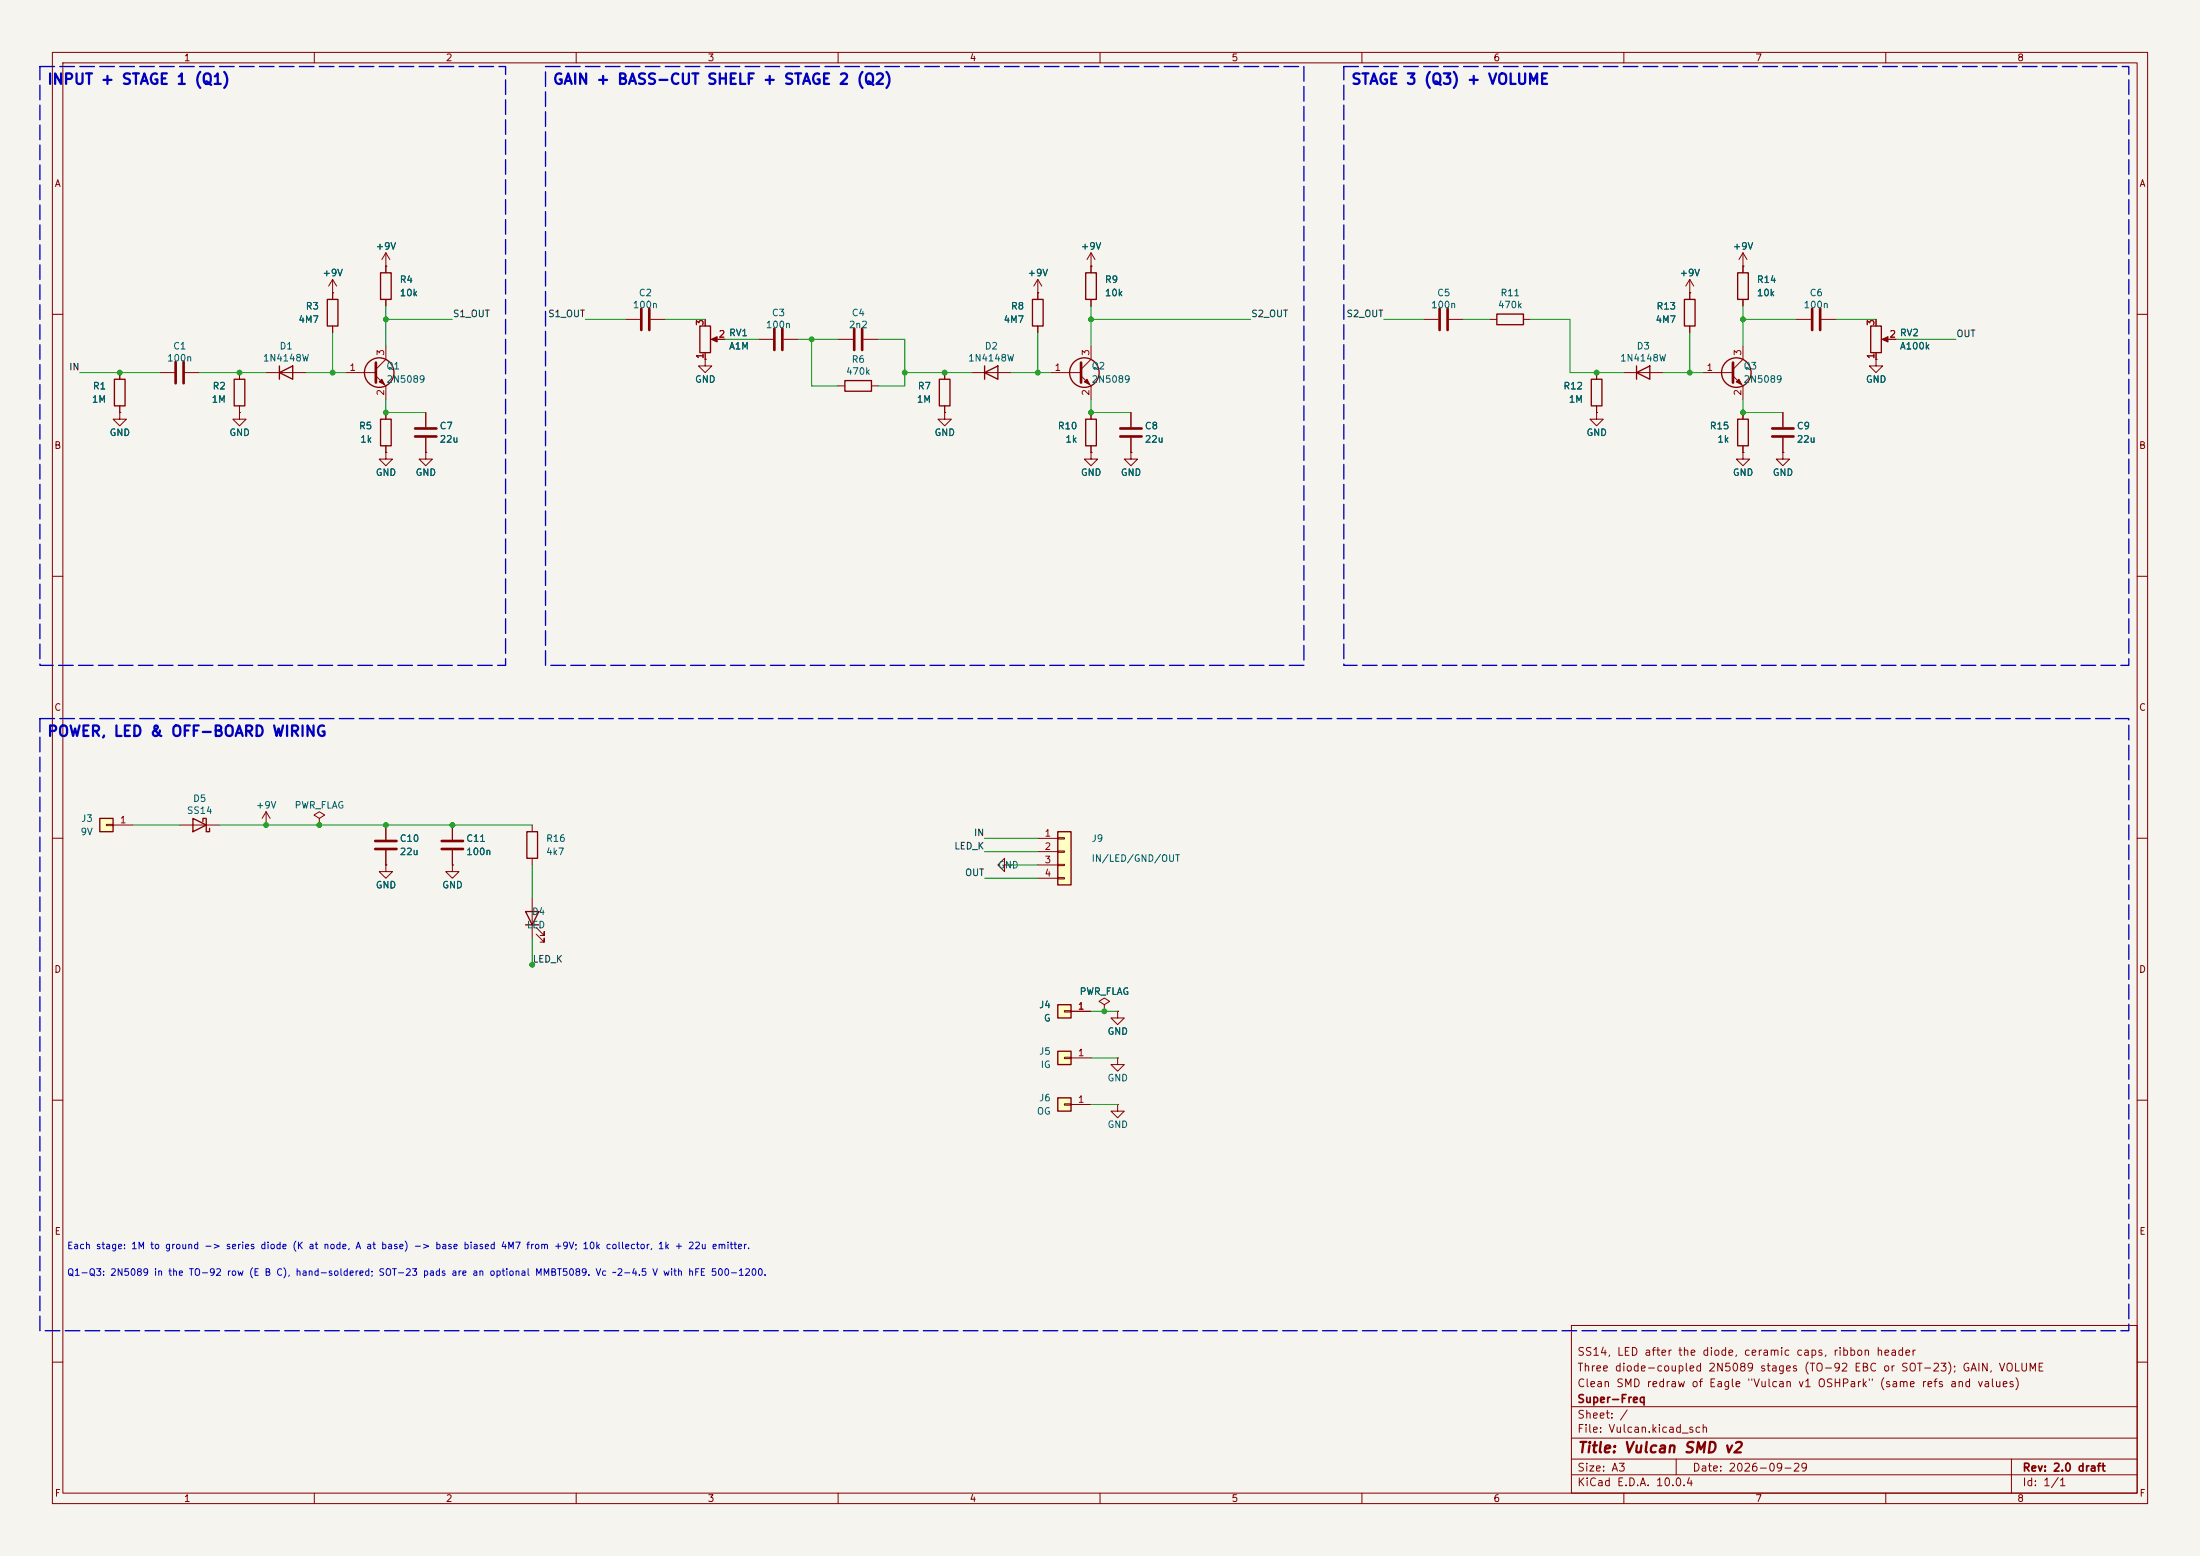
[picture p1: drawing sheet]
<svg xmlns="http://www.w3.org/2000/svg" width="420mm" height="297mm" viewBox="0 0 420 297" stroke-linecap="round" stroke-linejoin="round" font-family="sans-serif">
<path d="M0 0h420v297h-420z" fill="#f5f4ef" stroke="#f5f4ef" stroke-width=".19"/>
<g fill="none" stroke="#840000" stroke-width=".19">
<path d="M10 10h400v277h-400zM12 12h396v273h-396zM60 10v2M110 10v2M160 10v2M210 10v2M260 10v2M310 10v2M360 10v2M63.5 55.9h.1M63.5 53.3v3.9M63.5 53.3l-.8 1.3"/>
<path d="M63.5 53.3l.8 1.3M73.7 50.8h.1M73.7 48.3v3.8M73.7 57.2v1.2M73.7 48.3l-.8 1.2M73.7 48.3l.7 1.2M198.1 55.9h.1M198.1 53.3l-.7 1.3M198.1 53.3l.8 1.3M198.1 53.3v3.9M208.3 50.8h.1M208.3 48.3v3.8"/>
<path d="M208.3 57.2v1.2M208.3 48.3l-.8 1.2M208.3 48.3l.7 1.2M322.6 55.9h.1M322.6 53.3l-.8 1.3M322.6 53.3l.7 1.3M322.6 53.3v3.9M332.7 50.8h.1M332.7 48.3v3.8M332.7 57.2v1.2M332.7 48.3l-.7 1.2M332.7 48.3l.8 1.2"/>
<path d="M10 60h2M22.9 78.7v1.3h1.2l-1.2 1.3-1.3-1.3h1.3M22.9 78.7h.1M22.9 71.1v1.3M22.9 77.5v1.2M30.5 71.1h2.8M35.3 71.1h2.8M45.7 78.7v1.3h1.3l-1.3 1.3-1.3-1.3h1.3M45.7 78.7h.1M45.7 71.1v1.3M45.7 77.5v1.2M50.8 71.1h7.6"/>
<path d="M63.5 62.2v1.3M66 71.1h5.8M71.8 71.8l1.9 1.9v2.5M73.7 66v2.6l-1.9 1.9M73.7 78.7v1.3M81.3 78.7v2.8M119.4 61h2.8M124.2 61h2.8M134.6 68.6v1.3h1.3l-1.3 1.2-1.3-1.2h1.3M134.6 68.6h.1M134.6 61v1.2M134.6 67.3v1.3"/>
<path d="M136.1 64.8h2.3M144.8 64.8h2.8M149.6 64.8h2.8M160 64.8h2.8M160 73.7h1.3M164.8 64.8h2.8M166.4 73.7h1.2M180.3 78.7v1.3h1.3l-1.3 1.3-1.2-1.3h1.2M180.3 78.7h.1M180.3 71.1v1.3M180.3 77.5v1.2M185.4 71.1h7.6"/>
<path d="M198.1 62.2v1.3M200.7 71.1h5.7M206.4 71.8l1.9 1.9v2.5M208.3 66v2.6l-1.9 1.9M208.3 78.7v1.3M215.9 78.7v2.8M271.8 61h2.8M276.6 61h2.8M284.5 61h1.2M290.8 61h1.3M304.8 78.7v1.3h1.3l-1.3 1.3-1.3-1.3h1.3M304.8 78.7h.1"/>
<path d="M304.8 71.1v1.3M304.8 77.5v1.2M309.9 71.1h7.6M322.6 62.2v1.3M325.1 71.1h5.7M330.8 71.8l1.9 1.9v2.5M332.7 66v2.6l-1.9 1.9M332.7 78.7v1.3M340.4 78.7v2.8M342.9 61h2.8M347.7 61h2.8M358.1 68.6v1.3h1.3l-1.3 1.2-1.2-1.2h1.2"/>
<path d="M358.1 68.6h.1M358.1 61v1.2M358.1 67.3v1.3M359.7 64.8h2.2M408 60h2M73.7 86.4v1.2h1.2l-1.2 1.3-1.3-1.3h1.3M73.7 86.4h.1M73.7 85.1v1.3M81.3 86.4v1.2h1.2l-1.2 1.3-1.3-1.3h1.3M81.3 86.4h.1M81.3 83.6v2.8M208.3 86.4v1.2h1.2l-1.2 1.3-1.3-1.3h1.3"/>
<path d="M208.3 86.4h.1M208.3 85.1v1.3M215.9 86.4v1.2h1.3l-1.3 1.3-1.3-1.3h1.3M215.9 86.4h.1M215.9 83.6v2.8M332.7 86.4v1.2h1.3l-1.3 1.3-1.2-1.3h1.2M332.7 86.4h.1M332.7 85.1v1.3M340.4 86.4v1.2h1.2l-1.2 1.3-1.3-1.3h1.3M340.4 86.4h.1M340.4 83.6v2.8M10 110h2"/>
<path d="M408 110h2M10 160h2M61 156.2l1-.6-1-.7-1.1 .7 1.1 .6v1.3M61 157.5h.1M408 160h2M10 210h2M408 210h2M300 253h108v32h-108zM10 260h2M300 278.5h108M300 274.5h108M300 268.5h108"/>
<path d="M320 278.5v3M384 278.5v6.5M408 260h2M60 285v2M110 285v2M160 285v2M210 285v2M260 285v2M300 281.5h108M310 285v2M360 285v2"/>
</g>
<g fill="none" stroke="#840000" stroke-width=".51">
<path d="M122.4 58.9v4.1M124 58.9v4.1M274.8 58.9v4.1M276.4 58.9v4.1M345.9 58.9v4.1M347.5 58.9v4.1M33.5 69.1v4.1M35.1 69.1v4.1M71.8 69.2v3.8M147.8 62.7v4.1M149.4 62.7v4.1M163.1 62.7v4.1"/>
<path d="M164.6 62.7v4.1M206.4 69.2v3.8M330.8 69.2v3.8M79.2 81.8h4.1M79.2 83.3h4.1M213.9 81.8h4M213.9 83.3h4M338.3 81.8h4.1M338.3 83.3h4.1"/>
</g>
<g fill="none" stroke="#840000" stroke-width=".25">
<path d="M62.5 57.2h2v5h-2zM72.6 52.1h2.1v5.1h-2.1zM197.1 57.2h2v5h-2zM207.3 52.1h2v5.1h-2zM285.7 59.9h5.1v2.1h-5.1zM321.6 57.2h2v5h-2zM331.7 52.1h2.1v5.1h-2.1zM21.8 72.4h2.1v5.1h-2.1zM44.7 72.4h2v5.1h-2zM53.3 71.1l2.6-1.2v2.5zM53.3 69.9v2.5M133.6 62.2h2v5.1h-2z"/>
<path d="M161.3 72.6h5.1v2.1h-5.1zM179.3 72.4h2.1v5.1h-2.1zM188 71.1l2.5-1.2v2.5zM188 69.9v2.5M303.8 72.4h2v5.1h-2zM312.4 71.1l2.6-1.2v2.5zM312.4 69.9v2.5M357.1 62.2h2.1v5.1h-2.1zM72.6 80h2.1v5.1h-2.1zM207.3 80h2v5.1h-2zM331.7 80h2.1v5.1h-2.1z"/>
<circle cx="72.4" cy="71.1" r="2.82"/>
<circle cx="207" cy="71.1" r="2.82"/>
<circle cx="331.5" cy="71.1" r="2.82"/>
</g>
<g fill="#840000" stroke="#840000" stroke-width=".19">
<path d="M72.4 72.9l.5-.5 .5 1z"/>
<path d="M331.5 72.9l.5-.5 .5 1z"/>
<path d="M359.3 64.8l1.1-.5v1z"/>
<path d="M207 72.9l.5-.5 .5 1z"/>
<path d="M135.8 64.8l1.1-.5v1z"/>
</g>
<path d="M19 156.2h2.6v2.6h-2.6z" fill="#ffffc2"/>
<path d="M19 156.2h2.6v2.6h-2.6zM36.8 156.2l2.6 1.3-2.6 1.3zM38.7 156.8v-.6h.7v2.6h.6v-.7" fill="none" stroke="#840000" stroke-width=".25"/>
<path d="M20.3 157.4h1.3v.2h-1.3zM21.6 157.5h3.8M34.3 157.5h7.6M50.8 157.5h.1M50.8 154.9l-.8 1.3M50.8 154.9l.8 1.3M50.8 154.9v2.6" fill="none" stroke="#840000" stroke-width=".19"/>
<path d="M201.9 191.8h2.6v2.5h-2.6z" fill="#ffffc2"/>
<path d="M201.9 191.8h2.6v2.5h-2.6z" fill="none" stroke="#840000" stroke-width=".25"/>
<path d="M191.8 165.1v-1.3l-1.3 1.3 1.3 1.3v-1.3h1.2M193 165.1h.1M203.2 192.9h1.3v.3h-1.3zM204.5 193h3.8M210.8 191.8l1-.7-1-.6-1 .6 1 .7v1.2M210.8 193h.1" fill="none" stroke="#840000" stroke-width=".19"/>
<path d="M201.9 158.8h2.6v10.1h-2.6z" fill="#ffffc2"/>
<path d="M100.6 158.8h2v5h-2zM201.9 158.8h2.6v10.1h-2.6zM100.3 174h2.6l-1.3 2.5zM100.3 176.5h2.6" fill="none" stroke="#840000" stroke-width=".25"/>
<g fill="none" stroke="#840000" stroke-width=".19">
<path d="M73.7 157.5v2.8M86.4 157.5v2.8M101.6 157.5v1.3M201.9 159.9h1.3v.2h-1.3zM73.7 165.1v1.3h1.2l-1.2 1.2-1.3-1.2h1.3M73.7 165.1h.1M73.7 162.3v2.8M86.4 165.1v1.3h1.2l-1.2 1.2-1.3-1.2h1.3M86.4 165.1h.1M86.4 162.3v2.8M101.6 163.8v1.3M101.6 171.5v7.6"/>
<path d="M102.4 178.3l1.5 1.5v-.7v.7h-.8M102.4 177l1.5 1.6v-.8v.8h-.8M198.1 160h3.8M198.1 162.6h3.8M198.1 165.1h3.8M198.1 167.6h3.8M201.9 162.4h1.3v.3h-1.3zM201.9 165h1.3v.2h-1.3zM201.9 167.5h1.3v.3h-1.3zM213.4 193v1.3h1.2l-1.2 1.3-1.3-1.3h1.3M213.4 193h.1"/>
</g>
<path d="M71.6 160.5h4.1M71.6 162.1h4.1M84.3 160.5h4.1M84.3 162.1h4.1" fill="none" stroke="#840000" stroke-width=".51"/>
<path d="M201.9 200.7h2.6v2.5h-2.6z" fill="#ffffc2"/>
<path d="M201.9 200.7h2.6v2.5h-2.6z" fill="none" stroke="#840000" stroke-width=".25"/>
<path d="M203.2 201.8h1.3v.3h-1.3zM204.5 201.9h3.8M213.4 210.8v1.3h1.2l-1.2 1.3-1.3-1.3h1.3M213.4 210.8h.1M213.4 201.9v1.3h1.2l-1.2 1.3-1.3-1.3h1.3M213.4 201.9h.1" fill="none" stroke="#840000" stroke-width=".19"/>
<path d="M201.9 209.6h2.6v2.5h-2.6z" fill="#ffffc2"/>
<path d="M201.9 209.6h2.6v2.5h-2.6z" fill="none" stroke="#840000" stroke-width=".25"/>
<g fill="none" stroke="#840000" stroke-width=".19">
<path d="M63.5 55.9h.1M63.5 55.9v1.3M73.7 50.8h.1M73.7 50.8v1.3M73.7 57.2v1.2M198.1 55.9h.1M198.1 55.9v1.3M208.3 50.8h.1M208.3 50.8v1.3M208.3 57.2v1.2M322.6 55.9h.1M322.6 55.9v1.3"/>
<path d="M332.7 50.8h.1M332.7 50.8v1.3M332.7 57.2v1.2M22.9 78.7h.1M22.9 71.1v1.3M22.9 77.5v1.2M45.7 78.7h.1M45.7 71.1v1.3M45.7 77.5v1.2M63.5 62.2v1.3M73.7 78.7v1.3M81.3 78.7v2.8"/>
<path d="M134.6 68.6h.1M134.6 61v1.2M134.6 67.3v1.3M137.2 64.8h1.2M180.3 78.7h.1M180.3 71.1v1.3M180.3 77.5v1.2M198.1 62.2v1.3M208.3 78.7v1.3M215.9 78.7v2.8M304.8 78.7h.1M304.8 71.1v1.3"/>
<path d="M304.8 77.5v1.2M322.6 62.2v1.3M332.7 78.7v1.3M340.4 78.7v2.8M358.1 68.6h.1M358.1 61v1.2M358.1 67.3v1.3M360.7 64.8h1.2M73.7 86.4h.1M73.7 85.1v1.3M81.3 86.4h.1M81.3 83.6v2.8"/>
<path d="M208.3 86.4h.1M208.3 85.1v1.3M215.9 86.4h.1M215.9 83.6v2.8M332.7 86.4h.1M332.7 85.1v1.3M340.4 86.4h.1M340.4 83.6v2.8M73.7 157.5v2.8M86.4 157.5v2.8M73.7 165.1h.1M73.7 162.3v2.8"/>
<path d="M86.4 165.1h.1M86.4 162.3v2.8M204.5 193h3.8M210.8 193h.1M213.4 193h.1M203.2 210.7h1.3v.2h-1.3zM204.5 210.8h3.8"/>
</g>
<g fill="none" stroke="#009600" stroke-width=".19">
<path d="M73.7 58.4v7.6M208.3 58.4v7.6M332.7 58.4v7.6M15.2 71.1h15.3M38.1 71.1h12.7M58.4 71.1h7.6M63.5 63.5v7.6M73.7 61h12.7M73.7 76.2v2.5h7.6M111.8 61h7.6M127 61h7.6M138.4 64.8h6.4"/>
<path d="M152.4 64.8h7.6M154.9 64.8v8.9h5.1M167.6 64.8h5.1v8.9h-5.1M172.7 71.1h12.7M193 71.1h7.7M198.1 63.5v7.6M208.3 61h30.5M208.3 76.2v2.5h7.6M264.2 61h7.6M279.4 61h5.1M292.1 61h7.6v10.1h10.2M317.5 71.1h7.6"/>
<path d="M322.6 63.5v7.6M332.7 76.2v2.5h7.7M332.7 61h10.2M350.5 61h7.6M361.9 64.8h11.5M25.4 157.5h8.9M41.9 157.5h59.7M101.6 165.1v6.4M101.6 179.1v5.1M188 160h10.1M188 162.6h10.1M188 167.6h10.1"/>
<path d="M193 165.1h5.1M208.3 193h5.1M208.3 210.8h5.1M208.3 201.9h5.1"/>
</g>
<path d="M7.6 12.7h88.9v114.3h-88.9zM104.1 12.7h144.8v114.3h-144.8zM256.5 12.7h149.9v114.3h-149.9zM7.6 137.2h398.8v116.8h-398.8z" fill="none" stroke="#0000c2" stroke-width=".25" stroke-dasharray="2.8 1"/>
<g fill="#009600" stroke="#009600" stroke-width=".19">
<circle cx="172.7" cy="71.1" r=".46"/>
<circle cx="180.3" cy="71.1" r=".46"/>
<circle cx="198.1" cy="71.1" r=".46"/>
<circle cx="210.8" cy="193" r=".46"/>
<circle cx="63.5" cy="71.1" r=".46"/>
<circle cx="22.9" cy="71.1" r=".46"/>
<circle cx="45.7" cy="71.1" r=".46"/>
<circle cx="73.7" cy="61" r=".46"/>
<circle cx="73.7" cy="78.7" r=".46"/>
<circle cx="322.6" cy="71.1" r=".46"/>
<circle cx="304.8" cy="71.1" r=".46"/>
<circle cx="332.7" cy="78.7" r=".46"/>
<circle cx="332.7" cy="61" r=".46"/>
<circle cx="73.7" cy="157.5" r=".46"/>
<circle cx="86.4" cy="157.5" r=".46"/>
<circle cx="50.8" cy="157.5" r=".46"/>
<circle cx="61" cy="157.5" r=".46"/>
<circle cx="101.6" cy="184.2" r=".46"/>
<circle cx="154.9" cy="64.8" r=".46"/>
<circle cx="208.3" cy="61" r=".46"/>
<circle cx="208.3" cy="78.7" r=".46"/>
</g>
<g font-size="2" fill="#0000c2">
<text x="8.9" y="16.6">INPUT + STAGE 1 (Q1)</text>
<text x="105.4" y="16.6">GAIN + BASS-CUT SHELF + STAGE 2 (Q2)</text>
<text x="257.8" y="16.6">STAGE 3 (Q3) + VOLUME</text>
<text x="8.9" y="141.1">POWER, LED &amp; OFF-BOARD WIRING</text>
</g>
<text font-size="2" fill="#840000" x="301" y="277.8">Title: Vulcan SMD v2</text>
<g font-size="1.5" fill="#840000">
<text x="301" y="262.1">Three diode-coupled 2N5089 stages (TO-92 EBC or SOT-23); GAIN, VOLUME</text>
<text x="301" y="259.1">SS14, LED after the diode, ceramic caps, ribbon header</text>
<text x="301" y="268.1">Super-Freq</text>
<text x="301" y="265.1">Clean SMD redraw of Eagle &quot;Vulcan v1 OSHPark&quot; (same refs and values)</text>
<text x="301" y="273.8">File: Vulcan.kicad_sch</text>
<text x="301" y="271.1">Sheet: /</text>
<text x="301" y="281.2">Size: A3</text>
<text x="323" y="281.2">Date: 2026-09-29</text>
<text x="386" y="281.2">Rev: 2.0 draft</text>
<text x="301" y="284">KiCad E.D.A. 10.0.4</text>
<text x="386" y="284">Id: 1/1</text>
</g>
<g font-size="1.3" fill="#840000">
<text x="35" y="12">1</text>
<text x="85" y="12">2</text>
<text x="135" y="12">3</text>
<text x="185" y="12">4</text>
<text x="235" y="12">5</text>
<text x="285" y="12">6</text>
<text x="335" y="12">7</text>
<text x="385" y="12">8</text>
<text x="10.3" y="36">A</text>
<text x="408.3" y="36">A</text>
<text x="10.3" y="86">B</text>
<text x="408.2" y="86">B</text>
<text x="10.3" y="136">C</text>
<text x="408.2" y="136">C</text>
<text x="10.3" y="186">D</text>
<text x="408.2" y="186">D</text>
<text x="10.3" y="236">E</text>
<text x="408.3" y="236">E</text>
<text x="10.3" y="286">F</text>
<text x="35" y="287">1</text>
<text x="85" y="287">2</text>
<text x="135" y="287">3</text>
<text x="185" y="287">4</text>
<text x="235" y="287">5</text>
<text x="285" y="287">6</text>
<text x="335" y="287">7</text>
<text x="385" y="287">8</text>
<text x="408.3" y="286">F</text>
</g>
<g font-size="1.3" fill="#006464">
<text x="71.6" y="48">+9V</text>
<text x="206.2" y="48">+9V</text>
<text x="330.7" y="48">+9V</text>
<text x="61.5" y="53">+9V</text>
<text x="196.1" y="53">+9V</text>
<text x="320.5" y="53">+9V</text>
<text x="58.3" y="59.4">R3</text>
<text x="76.2" y="54.3">R4</text>
<text x="76.2" y="56.9">10k</text>
<text x="120.7" y="59.1">100n</text>
<text x="121.8" y="56.9">C2</text>
<text x="192.9" y="59.4">R8</text>
<text x="210.8" y="54.3">R9</text>
<text x="210.8" y="56.9">10k</text>
<text x="273.1" y="59.1">100n</text>
<text x="274.2" y="56.9">C5</text>
<text x="285.9" y="59.1">470k</text>
<text x="286.3" y="56.9">R11</text>
<text x="316.1" y="59.4">R13</text>
<text x="335.3" y="56.9">10k</text>
<text x="335.3" y="54.3">R14</text>
<text x="344.2" y="59.1">100n</text>
<text x="345.4" y="56.9">C6</text>
<text x="56.9" y="61.9">4M7</text>
<text x="146.1" y="63">100n</text>
<text x="147.2" y="60.7">C3</text>
<text x="161.9" y="63">2n2</text>
<text x="162.5" y="60.7">C4</text>
<text x="191.5" y="61.9">4M7</text>
<text x="316" y="61.9">4M7</text>
<text x="31.8" y="69.3">100n</text>
<text x="32.9" y="67">C1</text>
<text x="50.1" y="69.3">1N4148W</text>
<text x="53.3" y="67">D1</text>
<text x="73.7" y="70.8">Q1</text>
<text x="139.1" y="67">A1M</text>
<text x="161.4" y="71.8">470k</text>
<text x="162.5" y="69.6">R6</text>
<text x="184.7" y="69.3">1N4148W</text>
<text x="187.9" y="67">D2</text>
<text x="208.3" y="70.8">Q2</text>
<text x="309.2" y="69.3">1N4148W</text>
<text x="312.3" y="67">D3</text>
<text x="332.7" y="70.8">Q3</text>
<text x="362.6" y="67">A100k</text>
<text x="17.4" y="77.2">1M</text>
<text x="17.6" y="74.6">R1</text>
<text x="40.3" y="77.2">1M</text>
<text x="40.5" y="74.6">R2</text>
<text x="73.7" y="73.4">2N5089</text>
<text x="132.6" y="73.4">GND</text>
<text x="174.9" y="77.2">1M</text>
<text x="175.1" y="74.6">R7</text>
<text x="208.3" y="73.4">2N5089</text>
<text x="298.4" y="74.6">R12</text>
<text x="299.4" y="77.2">1M</text>
<text x="332.7" y="73.4">2N5089</text>
<text x="356.1" y="73.4">GND</text>
<text x="20.8" y="83.5">GND</text>
<text x="43.7" y="83.5">GND</text>
<text x="68.4" y="82.3">R5</text>
<text x="83.8" y="82.3">C7</text>
<text x="178.3" y="83.5">GND</text>
<text x="201.8" y="82.3">R10</text>
<text x="218.4" y="82.3">C8</text>
<text x="302.8" y="83.5">GND</text>
<text x="326.3" y="82.3">R15</text>
<text x="342.9" y="82.3">C9</text>
<text x="68.7" y="84.8">1k</text>
<text x="83.8" y="84.8">22u</text>
<text x="203.3" y="84.8">1k</text>
<text x="218.4" y="84.8">22u</text>
<text x="327.7" y="84.8">1k</text>
<text x="342.9" y="84.8">22u</text>
<text x="71.6" y="91.1">GND</text>
<text x="79.2" y="91.1">GND</text>
<text x="206.2" y="91.1">GND</text>
<text x="213.9" y="91.1">GND</text>
<text x="330.7" y="91.1">GND</text>
<text x="338.3" y="91.1">GND</text>
<text x="35.6" y="155.7">SS14</text>
<text x="36.8" y="153.4">D5</text>
<text x="48.8" y="154.6">+9V</text>
<text x="56.1" y="154.6">PWR_FLAG</text>
<text x="15.3" y="159.7">9V</text>
<text x="15.4" y="157.2">J3</text>
<text x="76.2" y="161">C10</text>
<text x="88.9" y="161">C11</text>
<text x="104.1" y="161">R16</text>
<text x="208.3" y="161">J9</text>
<text x="76.2" y="163.5">22u</text>
<text x="88.9" y="163.5">100n</text>
<text x="104.1" y="163.5">4k7</text>
<text x="190.4" y="166.1">GND</text>
<text x="208.3" y="164.8">IN/LED/GND/OUT</text>
<text x="71.6" y="169.9">GND</text>
<text x="84.3" y="169.9">GND</text>
<text x="100.5" y="177.5">LED</text>
<text x="101.4" y="175">D4</text>
<text x="206" y="190.2">PWR_FLAG</text>
<text x="198.3" y="192.7">J4</text>
<text x="199.2" y="195.3">G</text>
<text x="211.3" y="197.8">GND</text>
<text x="198.3" y="201.6">J5</text>
<text x="198.6" y="204.2">IG</text>
<text x="211.3" y="206.7">GND</text>
<text x="197.8" y="213.1">OG</text>
<text x="198.3" y="210.5">J6</text>
<text x="211.3" y="215.6">GND</text>
</g>
<g font-size="1.3" fill="#0f0f0f">
<text x="86.4" y="60.8">S1_OUT</text>
<text x="104.5" y="60.8">S1_OUT</text>
<text x="238.8" y="60.8">S2_OUT</text>
<text x="256.9" y="60.8">S2_OUT</text>
<text x="373.4" y="64.6">OUT</text>
<text x="13.1" y="71">IN</text>
<text x="185.8" y="159.9">IN</text>
<text x="182.1" y="162.4">LED_K</text>
<text x="184.1" y="167.5">OUT</text>
<text x="101.6" y="184">LED_K</text>
</g>
<g font-size="1.3" fill="#a90000">
<text x="134.6" y="62.3" transform="rotate(-90 134.6 62.3)">3</text>
<text x="137.1" y="64.7">2 RV1</text>
<text x="358.1" y="62.3" transform="rotate(-90 358.1 62.3)">3</text>
<text x="360.6" y="64.7">2 RV2</text>
<text x="66.6" y="71.1">1</text>
<text x="73.6" y="68" transform="rotate(-90 73.6 68)">3</text>
<text x="134.6" y="68.7" transform="rotate(-90 134.6 68.7)">1</text>
<text x="201.2" y="71.1">1</text>
<text x="208.3" y="68" transform="rotate(-90 208.3 68)">3</text>
<text x="325.7" y="71.1">1</text>
<text x="332.7" y="68" transform="rotate(-90 332.7 68)">3</text>
<text x="358.1" y="68.7" transform="rotate(-90 358.1 68.7)">1</text>
<text x="73.6" y="75.6" transform="rotate(-90 73.6 75.6)">2</text>
<text x="208.3" y="75.6" transform="rotate(-90 208.3 75.6)">2</text>
<text x="332.7" y="75.6" transform="rotate(-90 332.7 75.6)">2</text>
<text x="22.8" y="157.5">1</text>
<text x="199.3" y="160">1</text>
<text x="199.3" y="162.5">2</text>
<text x="199.3" y="165.1">3</text>
<text x="199.3" y="167.6">4</text>
<text x="205.7" y="193">1</text>
<text x="205.7" y="201.9">1</text>
<text x="205.7" y="210.8">1</text>
</g>
<g font-size="1.3" fill="#0000c2">
<text x="12.7" y="238.7">Each stage: 1M to ground -&gt; series diode (K at node, A at base) -&gt; base biased 4M7 from +9V; 10k collector, 1k + 22u emitter.</text>
<text x="12.7" y="243.8">Q1-Q3: 2N5089 in the TO-92 row (E B C), hand-soldered; SOT-23 pads are an optional MMBT5089. Vc ~2-4.5 V with hFE 500-1200.</text>
</g>
</svg>
